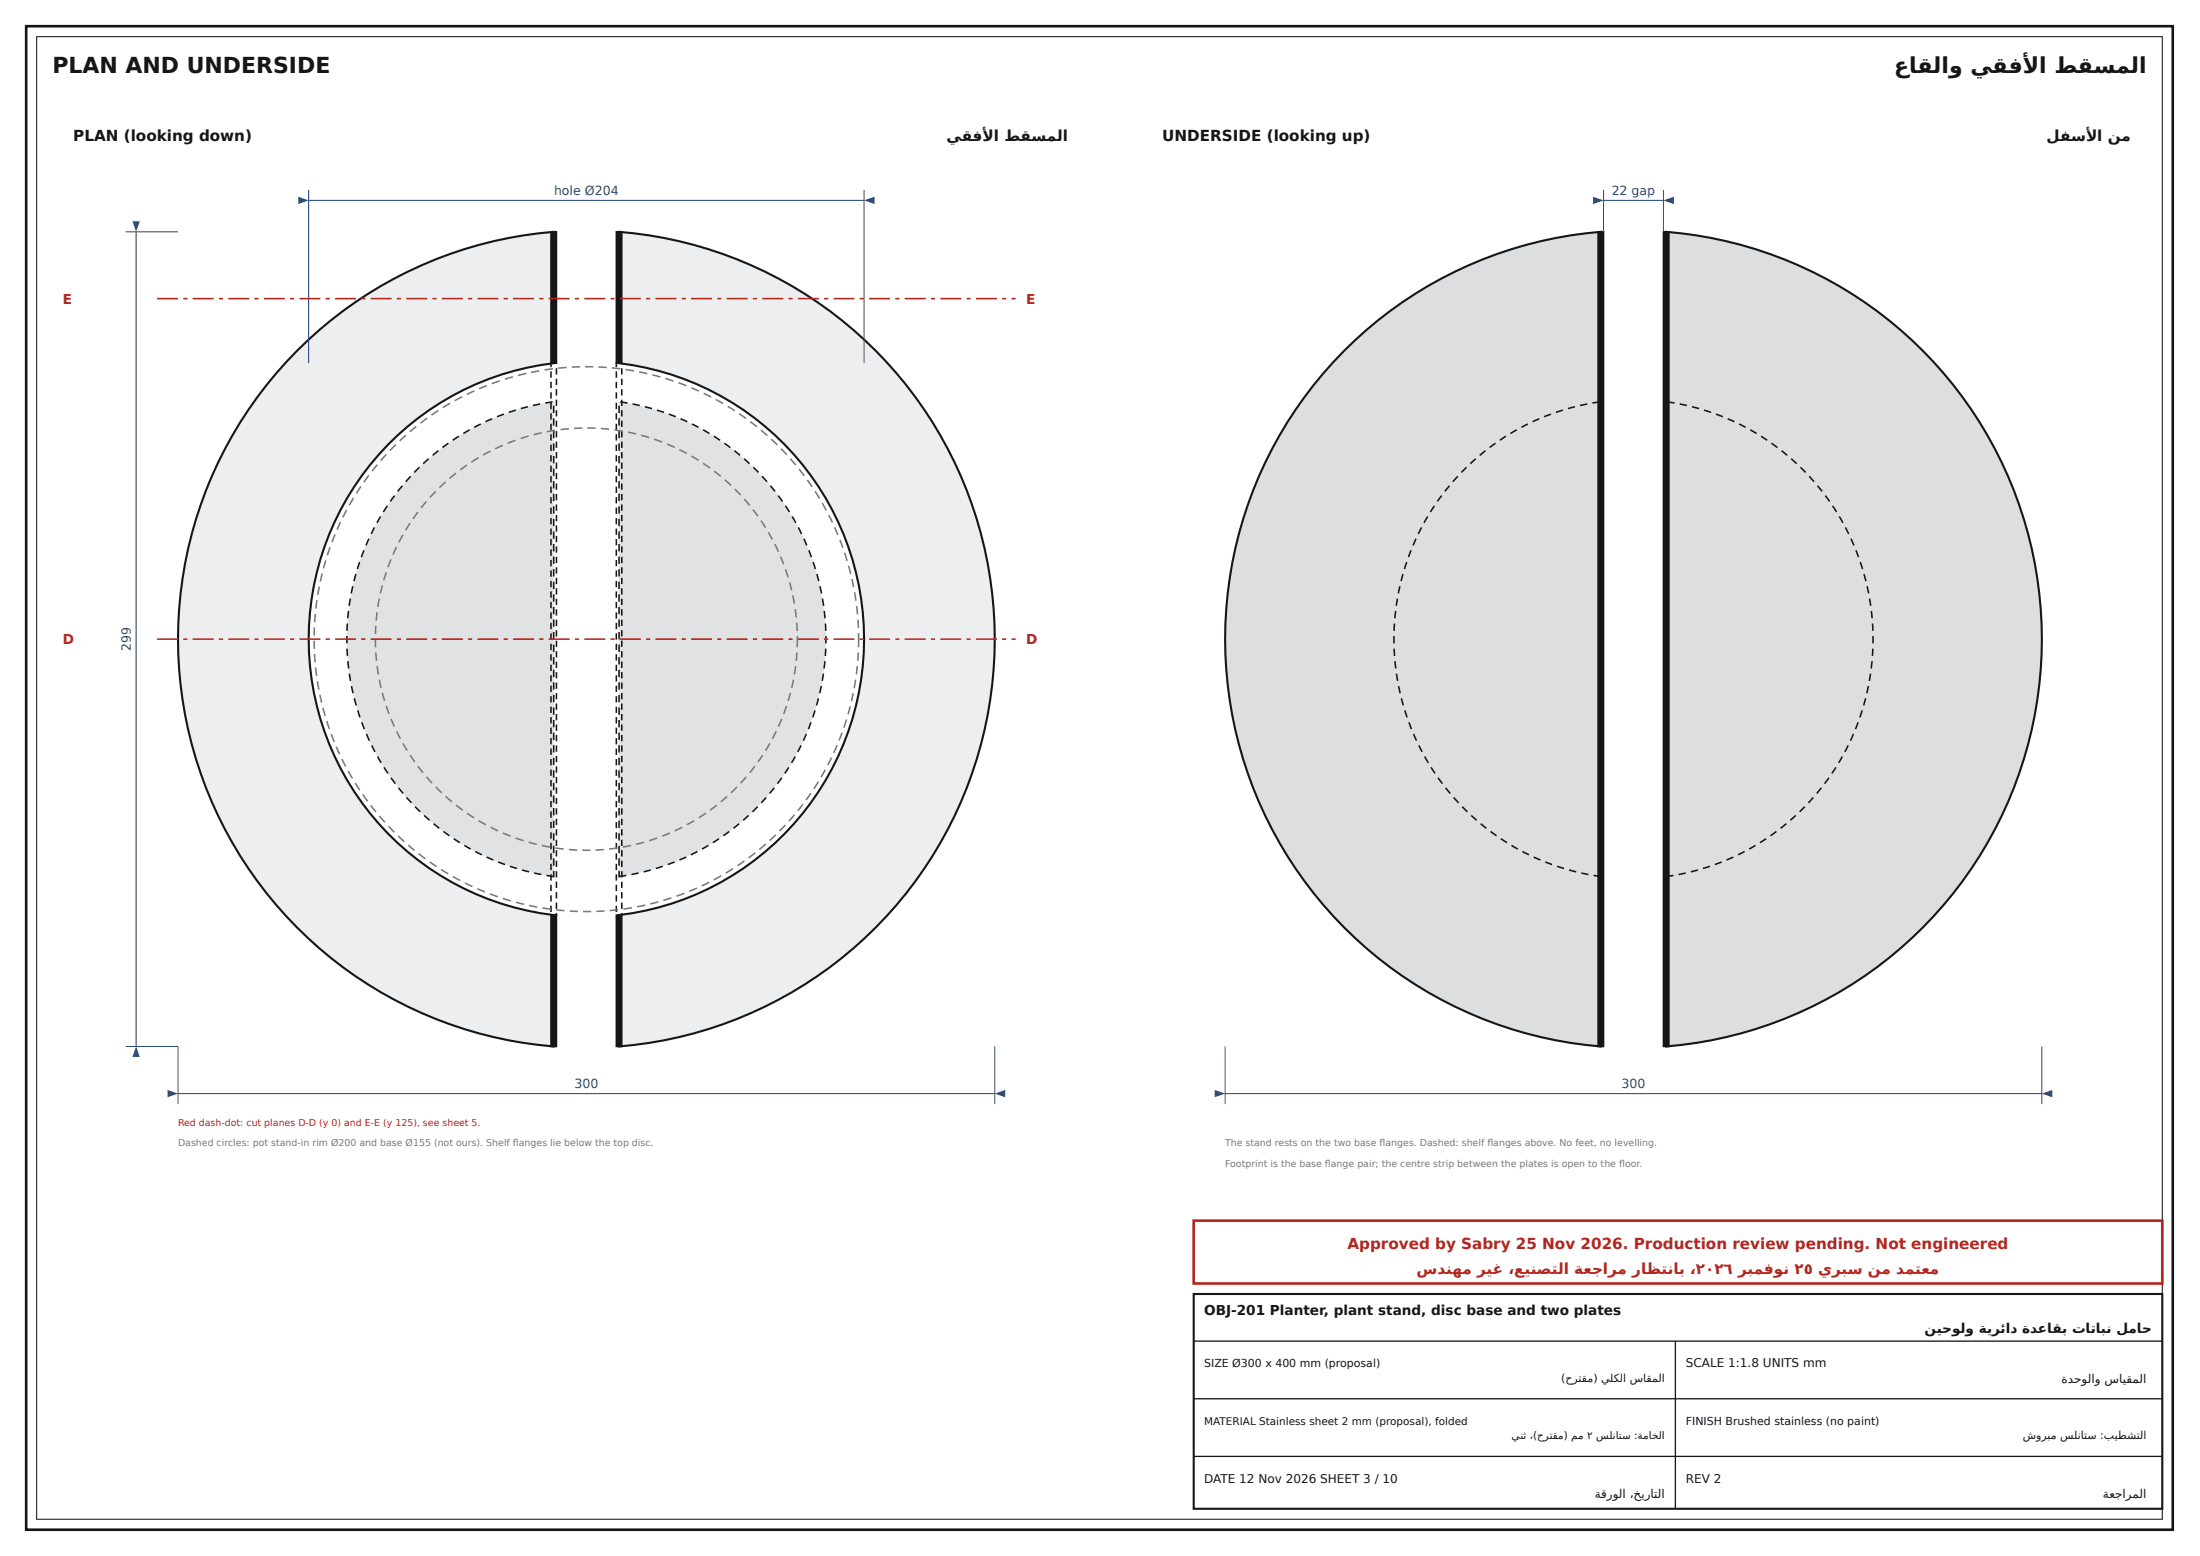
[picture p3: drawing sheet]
<svg xmlns="http://www.w3.org/2000/svg" width="420mm" height="297mm" viewBox="0 0 420 297" stroke-linecap="round" stroke-linejoin="round" font-family="sans-serif">
<path d="M5 5h410v287h-410z" fill="none" stroke="#161616" stroke-width=".5"/>
<path d="M7 7h406v283h-406z" fill="none" stroke="#161616" stroke-width=".2"/>
<path d="M228 247h185v41h-185z" fill="#fff"/>
<path d="M228 247h185v41h-185z" fill="none" stroke="#161616" stroke-width=".4"/>
<path d="M228 256h185M320 256v32M228 267h185M228 278h185" fill="none" stroke="#161616" stroke-width=".25"/>
<path d="M228 233h185v12h-185z" fill="#fff"/>
<path d="M228 233h185v12h-185z" fill="none" stroke="#b3261e" stroke-width=".5"/>
<path d="M56.7 67a78 78 0 0 1 49.1-22.7v25a53 53 0 0 0-46.8 52.7 53 53 0 0 0 46.8 52.7v25a78 78 0 0 1-67-50.7 78 78 0 0 1 17.9-82z" fill="#eceeef"/>
<path d="M56.7 67a78 78 0 0 1 49.1-22.7v25a53 53 0 0 0-46.8 52.7 53 53 0 0 0 46.8 52.7v25a78 78 0 0 1-67-50.7 78 78 0 0 1 17.9-82z" fill="none" stroke="#161616" stroke-width=".4"/>
<path d="M80.5 88.8a45.8 45.8 0 0 1 25.3-12.1v90.6a45.8 45.8 0 0 1-37.4-31.3 45.8 45.8 0 0 1 12.1-47.2z" fill="#e0e2e4"/>
<g fill="#161616">
<path d="M105.2 44.3h1.1v25h-1.1z"/>
<path d="M102.1 166.5l1.3 .3v.3l-1.4-.3zM99.7 165.9l1.4 .4-.1 .3-1.3-.4zM97.4 165.2l1.4 .4-.1 .3-1.3-.4zM95.2 164.4v.2l.1-.2 1.2 .5-.1 .3-1.3-.5zM93 163.5l.3 .1-.1 .1v-.1l1.1 .4-.1 .3-1.3-.6zM90.9 162.4l.4 .2-.1 .2 .1-.2 .8 .4-.1 .3-1.3-.6zM88.8 161.2l.6 .4-.1 .1 .1-.1 .6 .3-.2 .3-1.2-.7zM86.7 160l.8 .5-.1 .1 .1-.1 .4 .2-.1 .3-1.2-.8zM84.8 158.6l.9 .7-.1 .1 .1-.1 .2 .1-.2 .3-1.1-.9zM82.9 157.1l1 .9-.1 .1 .2-.1-.2 .2-1.1-.9zM81.1 155.5l1 1-.2 .2-1-.9zM79.2 154.1l.2-.2 1 1-.2 .2zM77.5 152.3l.3-.2 .9 1.1-.2 .2zM76 150.5l.2-.2-.1 .1 .1-.1 .9 1.1-.2 .2zM74.5 148.5l.3-.1 .1 .2h-.1l.1-.1 .7 1-.2 .2zM73.2 146.5l.3-.1 .2 .4h-.1l.1-.1 .5 .8-.2 .2zM72 144.5l.2-.2 .4 .6-.2 .1 .1-.1 .4 .6-.2 .2zM70.9 142.3l.2-.1 .4 .8h-.1h.1l.3 .5-.3 .1zM69.9 140.2l.2-.2 .4 1-.1 .1 .1-.1 .2 .3-.3 .1zM69 137.9l.2-.1 .5 1.2-.2 .1h.2l-.2 .1zM68.2 135.6h.3l.4 1.3-.3 .1zM67.5 133.3h.3l.4 1.3-.3 .1zM67 131l.3-.1 .3 1.4-.3 .1zM66.6 128.6h.3l.2 1.3-.3 .1zM66.3 126.2h.3v.2h-.2h.2l.1 1.2h-.3zM66.1 123.8h.3v.4h-.1h.1l.1 1h-.3zM66.1 121.4h.3v.6h-.2h.2v.8h-.3zM66.2 119h.3l-.1 .8h-.1h.1v.6h-.3zM66.4 116.6h.3l-.1 1h-.2h.2v.4h-.3zM66.8 114.2l.3 .1-.2 1.2h-.2h.2l-.1 .2-.3-.1zM67.2 111.9h.3l-.3 1.4-.3-.1zM67.8 109.5l.3 .1-.3 1.4-.3-.1zM68.5 107.2l.3 .1-.4 1.4-.3-.1zM69.4 105l.2 .1-.4 1.3-.3-.1zM70.3 102.8l.3 .1h-.2l.1 .1-.5 1.2-.2-.2zM71.4 100.6l.3 .1-.2 .3-.1-.1 .1 .1-.5 1-.2-.1zM72.6 98.5l.2 .2-.3 .4-.1-.1 .2 .1-.5 .8-.2-.2zM73.9 96.5l.2 .1-.4 .7-.1-.1h.1l-.4 .6-.2-.1zM75.2 94.5l.3 .2-.6 .8-.1-.1h.1l-.2 .4-.3-.2zM76.7 92.6l.3 .2-.8 .9-.1-.1 .1 .1-.1 .2-.3-.2zM78.3 90.8l.2 .2-.9 1-.1-.1 .1 .1-.2-.1zM80 89.1l.2 .2-1 1-.2-.2zM80.7 88.4l1.1-.9 .2 .2-1.1 .9zM82.5 86.8l1.1-.9 .2 .2-1.1 .9zM84.4 85.3l1.2-.8 .1 .2-.1-.1 .1 .1-1.1 .8zM86.4 83.9l1.2-.8 .1 .3-.2 .1-.1-.1 .1 .1-.9 .7zM88.4 82.6l1.2-.7 .2 .3-.4 .2-.1-.1 .1 .1-.8 .5zM90.5 81.4l1.3-.6 .1 .3-.6 .3-.1-.2 .1 .2-.6 .3zM92.7 80.4l1.3-.6 .1 .3-.9 .3v-.1l.1 .1-.5 .2zM94.9 79.4l1.3-.5 .1 .3-1 .4-.1-.2 .1 .2-.3 .1zM97.1 78.6l1.4-.5 .1 .3-1.3 .4v-.1l-.1 .1zM99.4 77.8l1.4-.3 .1 .3-1.4 .3zM101.8 77.3l1.3-.3 .1 .3-1.4 .2zM104.1 76.8l1.4-.2 .1 .3-1.4 .2zM105.6 77.4h.3v1.4h-.3zM105.6 79.8h.3v1.4h-.3zM105.6 82.2h.3v1.4h-.3zM105.6 84.6h.3v1.4h-.3zM105.6 87h.3v1.4h-.3zM105.6 89.4h.3v1.4h-.3zM105.6 91.8h.3v1.4h-.3zM105.6 94.2h.3v1.4h-.3zM105.6 96.6h.3v1.4h-.3zM105.6 99h.3v1.4h-.3zM105.6 101.4h.3v1.4h-.3zM105.6 103.8h.3v1.4h-.3zM105.6 106.2h.3v1.4h-.3zM105.6 108.6h.3v1.4h-.3zM105.6 111h.3v1.4h-.3zM105.6 113.4h.3v1.4h-.3zM105.6 115.8h.3v1.4h-.3zM105.6 118.2h.3v1.4h-.3zM105.6 120.6h.3v1.4h-.3zM105.6 123h.3v1.4h-.3zM105.6 125.4h.3v1.4h-.3zM105.6 127.8h.3v1.4h-.3zM105.6 130.2h.3v1.4h-.3zM105.6 132.6h.3v1.4h-.3zM105.6 135h.3v1.4h-.3zM105.6 137.4h.3v1.4h-.3zM105.6 139.8h.3v1.4h-.3zM105.6 142.2h.3v1.4h-.3zM105.6 144.6h.3v1.4h-.3zM105.6 147h.3v1.4h-.3zM105.6 149.4h.3v1.4h-.3zM105.6 151.8h.3v1.4h-.3zM105.6 154.2h.3v1.4h-.3zM105.6 156.6h.3v1.4h-.3zM105.6 159h.3v1.4h-.3zM105.6 161.4h.3v1.4h-.3zM105.6 163.8h.3v1.4h-.3zM104.4 167l1.4 .2v.1h-.2v-1.1h.3v1.3l-1.5-.2z"/>
</g>
<path d="M105.2 44.3h1.1v25h-1.1z" fill="none" stroke="#161616" stroke-width=".3"/>
<path d="M105.2 174.7h1.1v25h-1.1z" fill="#161616"/>
<path d="M105.2 174.7h1.1v25h-1.1z" fill="none" stroke="#161616" stroke-width=".3"/>
<path d="M106.1 70.3h.3v1.2h-.3zM106.1 72.3h.3v1.2h-.3zM106.1 74.3h.3v1.2h-.3zM106.1 76.3h.3v1.2h-.3zM106.1 78.3h.3v1.2h-.3zM106.1 80.3h.3v1.2h-.3zM106.1 82.3h.3v1.2h-.3zM106.1 84.3h.3v1.2h-.3zM106.1 86.3h.3v1.2h-.3zM106.1 88.3h.3v1.2h-.3zM106.1 90.3h.3v1.2h-.3zM106.1 92.3h.3v1.2h-.3zM106.1 94.3h.3v1.2h-.3zM106.1 96.3h.3v1.2h-.3zM106.1 98.3h.3v1.2h-.3zM106.1 100.3h.3v1.2h-.3zM106.1 102.3h.3v1.2h-.3zM106.1 104.3h.3v1.2h-.3zM106.1 106.3h.3v1.2h-.3zM106.1 108.3h.3v1.2h-.3zM106.1 110.3h.3v1.2h-.3zM106.1 112.3h.3v1.2h-.3zM106.1 114.3h.3v1.2h-.3zM106.1 116.3h.3v1.2h-.3zM106.1 118.3h.3v1.2h-.3zM106.1 120.3h.3v1.2h-.3zM106.1 122.3h.3v1.2h-.3zM106.1 124.3h.3v1.2h-.3zM106.1 126.3h.3v1.2h-.3zM106.1 128.3h.3v1.2h-.3zM106.1 130.3h.3v1.2h-.3zM106.1 132.3h.3v1.2h-.3zM106.1 134.3h.3v1.2h-.3zM106.1 136.3h.3v1.2h-.3zM106.1 138.3h.3v1.2h-.3zM106.1 140.3h.3v1.2h-.3zM106.1 142.3h.3v1.2h-.3zM106.1 144.3h.3v1.2h-.3zM106.1 146.3h.3v1.2h-.3zM106.1 148.3h.3v1.2h-.3zM106.1 150.3h.3v1.2h-.3zM106.1 152.3h.3v1.2h-.3zM106.1 154.3h.3v1.2h-.3zM106.1 156.3h.3v1.2h-.3zM106.1 158.3h.3v1.2h-.3zM106.1 160.3h.3v1.2h-.3zM106.1 162.3h.3v1.2h-.3zM106.1 164.3h.3v1.2h-.3zM106.1 166.3h.3v1.2h-.3zM106.1 168.3h.3v1.2h-.3zM106.1 170.3h.3v1.2h-.3zM106.1 172.3h.3v1.2h-.3zM105.5 174.5h.8v.2h-.2v-.4h.3v.5h-.9zM105.1 172.9h.3v1.2h-.3zM105.1 170.9h.3v1.2h-.3zM105.1 168.9h.3v1.2h-.3zM105.1 166.9h.3v1.2h-.3zM105.1 164.9h.3v1.2h-.3zM105.1 162.9h.3v1.2h-.3zM105.1 160.9h.3v1.2h-.3zM105.1 158.9h.3v1.2h-.3zM105.1 156.9h.3v1.2h-.3zM105.1 154.9h.3v1.2h-.3zM105.1 152.9h.3v1.2h-.3zM105.1 150.9h.3v1.2h-.3zM105.1 148.9h.3v1.2h-.3zM105.1 146.9h.3v1.2h-.3zM105.1 144.9h.3v1.2h-.3zM105.1 142.9h.3v1.2h-.3zM105.1 140.9h.3v1.2h-.3zM105.1 138.9h.3v1.2h-.3zM105.1 136.9h.3v1.2h-.3zM105.1 134.9h.3v1.2h-.3zM105.1 132.9h.3v1.2h-.3zM105.1 130.9h.3v1.2h-.3zM105.1 128.9h.3v1.2h-.3zM105.1 126.9h.3v1.2h-.3zM105.1 124.9h.3v1.2h-.3zM105.1 122.9h.3v1.2h-.3zM105.1 120.9h.3v1.2h-.3zM105.1 118.9h.3v1.2h-.3zM105.1 116.9h.3v1.2h-.3zM105.1 114.9h.3v1.2h-.3zM105.1 112.9h.3v1.2h-.3zM105.1 110.9h.3v1.2h-.3zM105.1 108.9h.3v1.2h-.3zM105.1 106.9h.3v1.2h-.3zM105.1 104.9h.3v1.2h-.3zM105.1 102.9h.3v1.2h-.3zM105.1 100.9h.3v1.2h-.3zM105.1 98.9h.3v1.2h-.3zM105.1 96.9h.3v1.2h-.3zM105.1 94.9h.3v1.2h-.3zM105.1 92.9h.3v1.2h-.3zM105.1 90.9h.3v1.2h-.3zM105.1 88.9h.3v1.2h-.3zM105.1 86.9h.3v1.2h-.3zM105.1 84.9h.3v1.2h-.3zM105.1 82.9h.3v1.2h-.3zM105.1 80.9h.3v1.2h-.3zM105.1 78.9h.3v1.2h-.3zM105.1 76.9h.3v1.2h-.3zM105.1 74.9h.3v1.2h-.3zM105.1 72.9h.3v1.2h-.3zM105.1 70.9h.3v1.2h-.3zM105.1 69.2h1.3v.3h-.3v-.2h.2v.2h-1.1v-.2h.2v.8h-.3z" fill="#161616"/>
<path d="M118.2 44.3a78 78 0 0 1 71.8 77.7 78 78 0 0 1-71.8 77.7v-25a53 53 0 0 0 46.8-52.7 53 53 0 0 0-46.8-52.7z" fill="#eceeef"/>
<path d="M118.2 44.3a78 78 0 0 1 71.8 77.7 78 78 0 0 1-71.8 77.7v-25a53 53 0 0 0 46.8-52.7 53 53 0 0 0-46.8-52.7z" fill="none" stroke="#161616" stroke-width=".4"/>
<path d="M118.2 76.7a45.8 45.8 0 0 1 39.6 45.3 45.8 45.8 0 0 1-39.6 45.3z" fill="#e0e2e4"/>
<g fill="#161616">
<path d="M117.7 44.3h1.1v25h-1.1z"/>
<path d="M120.6 166.8l1.3-.3 .1 .3-1.4 .3zM122.9 166.3l1.4-.4v.3l-1.3 .4zM125.2 165.6l1.4-.4v.3l-1.3 .4zM127.5 164.9l1.2-.5 .1 .2v-.2l.1 .3-1.3 .5zM129.7 164l1.1-.4v.1l-.1-.1 .3-.1 .1 .2-1.3 .6zM131.9 163l.8-.4 .1 .2-.1-.2 .4-.2 .2 .3-1.3 .6zM134 161.9l.6-.3 .1 .1-.1-.1 .6-.4 .2 .3-1.2 .7zM136.1 160.7l.4-.2 .1 .1-.1-.1 .8-.5 .1 .2-1.2 .8zM138.1 159.4l.2-.1 .1 .1-.1-.1 .9-.7 .2 .2-1.2 .9zM140 158l.1 .1v-.1l1-.9 .2 .2-1.1 .9zM141.9 156.5l1-1 .2 .3-1 .9zM143.6 154.9l1-1 .2 .2-1 1zM146.2 152.1l.3 .2-1 1.1-.2-.2zM147.8 150.3l.2 .2-.9 1.1-.2-.2 .9-1.1 .1 .1zM149.2 148.4l.3 .1-.9 1.2-.2-.2 .7-1 .1 .1h-.1zM150.5 146.4l.3 .1-.8 1.2-.2-.2 .5-.8 .1 .1h-.1zM151.8 144.3l.2 .2-.7 1.2-.2-.2 .4-.6 .1 .1-.2-.1zM152.9 142.2l.2 .1-.6 1.3-.3-.1 .3-.5h.1h-.1zM153.9 140l.2 .2-.5 1.2-.3-.1 .2-.3 .1 .1-.1-.1zM154.8 137.8l.2 .1-.5 1.3-.2-.1h.1l-.1-.1zM155.5 135.6h.3l-.4 1.4-.3-.1zM156.2 133.3h.3l-.4 1.4-.3-.1zM156.7 130.9l.3 .1-.3 1.4-.3-.1zM157.1 128.6h.3l-.2 1.4-.3-.1zM157.4 126.2h.3l-.1 1.4h-.3l.1-1.2h.1h-.1zM157.6 123.8h.3l-.1 1.4h-.3l.1-1h.1h-.1zM157.6 121.4h.3v1.4h-.3v-.8h.2h-.2zM157.5 119h.3l.1 1.4h-.3v-.6h.1h-.1zM157.3 116.6h.3l.1 1.4h-.3v-.4h.1h-.1zM156.9 114.3l.3-.1 .3 1.4-.3 .1-.1-.2h.2h-.2zM156.5 111.9h.3l.3 1.3-.3 .1zM155.9 109.6l.3-.1 .3 1.4-.3 .1zM155.2 107.3l.3-.1 .4 1.4-.3 .1zM154.3 105.1l.3-.1 .5 1.3-.3 .1zM153.4 102.9l.3-.1 .5 1.2-.2 .2-.5-1.2 .1-.1zM152.3 100.7l.3-.1 .6 1.3-.2 .1-.5-1 .1-.1-.1 .1zM151.2 98.7l.2-.2 .7 1.2-.2 .2-.5-.8 .2-.1-.1 .1zM149.9 96.6l.2-.1 .8 1.2-.2 .1-.4-.6h.1l-.1 .1zM148.5 94.7l.3-.2 .8 1.1-.3 .2-.2-.4h.1l-.1 .1zM147 92.8l.3-.2 .9 1.1-.3 .2-.1-.2 .1-.1-.1 .1zM145.4 91l.3-.2 .9 1.1-.2 .1 .1-.1-.1 .1zM144 89.1l1 1-.2 .2-1-1zM142.2 87.5l1.1 .9-.2 .2-1.1-.9zM140.4 85.9l1.1 .9-.2 .2-1.1-.9zM138.4 84.5l1.2 .8-.2 .2-1.1-.8 .1-.1-.1 .1zM136.4 83.1l1.2 .8-.2 .3-.9-.7 .1-.1-.1 .1-.2-.1zM134.4 81.9l1.2 .7-.2 .3-.8-.5 .1-.1-.1 .1-.4-.2zM132.2 80.8l1.3 .6-.2 .3-.6-.3 .1-.2-.1 .2-.6-.3zM130 79.8l1.3 .6-.1 .2-.5-.2 .1-.1v.1l-.9-.3zM127.8 78.9l1.3 .5-.1 .3-.3-.1 .1-.2-.1 .2-1-.4zM125.5 78.1l1.4 .5-.1 .2-.1-.1v.1l-1.3-.4zM123.2 77.5l1.4 .3-.1 .3-1.4-.3zM120.9 77l1.3 .3v.2l-1.4-.2zM118.5 76.6l1.4 .2-.1 .3-1.4-.2zM118.1 77.4h.3v1.4h-.3zM118.1 79.8h.3v1.4h-.3zM118.1 82.2h.3v1.4h-.3zM118.1 84.6h.3v1.4h-.3zM118.1 87h.3v1.4h-.3zM118.1 89.4h.3v1.4h-.3zM118.1 91.8h.3v1.4h-.3zM118.1 94.2h.3v1.4h-.3zM118.1 96.6h.3v1.4h-.3zM118.1 99h.3v1.4h-.3zM118.1 101.4h.3v1.4h-.3zM118.1 103.8h.3v1.4h-.3zM118.1 106.2h.3v1.4h-.3zM118.1 108.6h.3v1.4h-.3zM118.1 111h.3v1.4h-.3zM118.1 113.4h.3v1.4h-.3zM118.1 115.8h.3v1.4h-.3zM118.1 118.2h.3v1.4h-.3zM118.1 120.6h.3v1.4h-.3zM118.1 123h.3v1.4h-.3zM118.1 125.4h.3v1.4h-.3zM118.1 127.8h.3v1.4h-.3zM118.1 130.2h.3v1.4h-.3zM118.1 132.6h.3v1.4h-.3zM118.1 135h.3v1.4h-.3zM118.1 137.4h.3v1.4h-.3zM118.1 139.8h.3v1.4h-.3zM118.1 142.2h.3v1.4h-.3zM118.1 144.6h.3v1.4h-.3zM118.1 147h.3v1.4h-.3zM118.1 149.4h.3v1.4h-.3zM118.1 151.8h.3v1.4h-.3zM118.1 154.2h.3v1.4h-.3zM118.1 156.6h.3v1.4h-.3zM118.1 159h.3v1.4h-.3zM118.1 161.4h.3v1.4h-.3zM118.1 163.8h.3v1.4h-.3zM118.1 166.2h.3v1.1h-.2v-.1l1.4-.2v.3l-1.5 .2z"/>
</g>
<path d="M117.7 44.3h1.1v25h-1.1z" fill="none" stroke="#161616" stroke-width=".3"/>
<path d="M117.7 174.7h1.1v25h-1.1z" fill="#161616"/>
<path d="M117.7 174.7h1.1v25h-1.1z" fill="none" stroke="#161616" stroke-width=".3"/>
<path d="M118.6 70.3h.3v1.2h-.3zM118.6 72.3h.3v1.2h-.3zM118.6 74.3h.3v1.2h-.3zM118.6 76.3h.3v1.2h-.3zM118.6 78.3h.3v1.2h-.3zM118.6 80.3h.3v1.2h-.3zM118.6 82.3h.3v1.2h-.3zM118.6 84.3h.3v1.2h-.3zM118.6 86.3h.3v1.2h-.3zM118.6 88.3h.3v1.2h-.3zM118.6 90.3h.3v1.2h-.3zM118.6 92.3h.3v1.2h-.3zM118.6 94.3h.3v1.2h-.3zM118.6 96.3h.3v1.2h-.3zM118.6 98.3h.3v1.2h-.3zM118.6 100.3h.3v1.2h-.3zM118.6 102.3h.3v1.2h-.3zM118.6 104.3h.3v1.2h-.3zM118.6 106.3h.3v1.2h-.3zM118.6 108.3h.3v1.2h-.3zM118.6 110.3h.3v1.2h-.3zM118.6 112.3h.3v1.2h-.3zM118.6 114.3h.3v1.2h-.3zM118.6 116.3h.3v1.2h-.3zM118.6 118.3h.3v1.2h-.3zM118.6 120.3h.3v1.2h-.3zM118.6 122.3h.3v1.2h-.3zM118.6 124.3h.3v1.2h-.3zM118.6 126.3h.3v1.2h-.3zM118.6 128.3h.3v1.2h-.3zM118.6 130.3h.3v1.2h-.3zM118.6 132.3h.3v1.2h-.3zM118.6 134.3h.3v1.2h-.3zM118.6 136.3h.3v1.2h-.3zM118.6 138.3h.3v1.2h-.3zM118.6 140.3h.3v1.2h-.3zM118.6 142.3h.3v1.2h-.3zM118.6 144.3h.3v1.2h-.3zM118.6 146.3h.3v1.2h-.3zM118.6 148.3h.3v1.2h-.3zM118.6 150.3h.3v1.2h-.3zM118.6 152.3h.3v1.2h-.3zM118.6 154.3h.3v1.2h-.3zM118.6 156.3h.3v1.2h-.3zM118.6 158.3h.3v1.2h-.3zM118.6 160.3h.3v1.2h-.3zM118.6 162.3h.3v1.2h-.3zM118.6 164.3h.3v1.2h-.3zM118.6 166.3h.3v1.2h-.3zM118.6 168.3h.3v1.2h-.3zM118.6 170.3h.3v1.2h-.3zM118.6 172.3h.3v1.2h-.3zM117.9 174.5h.9v.2h-.2v-.4h.3v.5h-1zM117.6 172.9h.3v1.2h-.3zM117.6 170.9h.3v1.2h-.3zM117.6 168.9h.3v1.2h-.3zM117.6 166.9h.3v1.2h-.3zM117.6 164.9h.3v1.2h-.3zM117.6 162.9h.3v1.2h-.3zM117.6 160.9h.3v1.2h-.3zM117.6 158.9h.3v1.2h-.3zM117.6 156.9h.3v1.2h-.3zM117.6 154.9h.3v1.2h-.3zM117.6 152.9h.3v1.2h-.3zM117.6 150.9h.3v1.2h-.3zM117.6 148.9h.3v1.2h-.3zM117.6 146.9h.3v1.2h-.3zM117.6 144.9h.3v1.2h-.3zM117.6 142.9h.3v1.2h-.3zM117.6 140.9h.3v1.2h-.3zM117.6 138.9h.3v1.2h-.3zM117.6 136.9h.3v1.2h-.3zM117.6 134.9h.3v1.2h-.3zM117.6 132.9h.3v1.2h-.3zM117.6 130.9h.3v1.2h-.3zM117.6 128.9h.3v1.2h-.3zM117.6 126.9h.3v1.2h-.3zM117.6 124.9h.3v1.2h-.3zM117.6 122.9h.3v1.2h-.3zM117.6 120.9h.3v1.2h-.3zM117.6 118.9h.3v1.2h-.3zM117.6 116.9h.3v1.2h-.3zM117.6 114.9h.3v1.2h-.3zM117.6 112.9h.3v1.2h-.3zM117.6 110.9h.3v1.2h-.3zM117.6 108.9h.3v1.2h-.3zM117.6 106.9h.3v1.2h-.3zM117.6 104.9h.3v1.2h-.3zM117.6 102.9h.3v1.2h-.3zM117.6 100.9h.3v1.2h-.3zM117.6 98.9h.3v1.2h-.3zM117.6 96.9h.3v1.2h-.3zM117.6 94.9h.3v1.2h-.3zM117.6 92.9h.3v1.2h-.3zM117.6 90.9h.3v1.2h-.3zM117.6 88.9h.3v1.2h-.3zM117.6 86.9h.3v1.2h-.3zM117.6 84.9h.3v1.2h-.3zM117.6 82.9h.3v1.2h-.3zM117.6 80.9h.3v1.2h-.3zM117.6 78.9h.3v1.2h-.3zM117.6 76.9h.3v1.2h-.3zM117.6 74.9h.3v1.2h-.3zM117.6 72.9h.3v1.2h-.3zM117.6 70.9h.3v1.2h-.3zM117.6 69.2h1.3v.3h-.3v-.2h.2v.2h-1.1v-.2h.2v.8h-.3z" fill="#161616"/>
<g fill="#7a7a7a">
<path d="M163.8 124.5h.3l-.1 1.6h-.3zM163.6 127.1h.3l-.2 1.6h-.3zM163.3 129.7l.3 .1-.3 1.6-.3-.1zM162.8 132.3l.3 .1-.3 1.5-.3-.1zM162.2 134.8l.3 .1-.4 1.5-.3-.1zM161.5 137.3l.3 .1-.5 1.5-.3-.1zM160.7 139.8l.3 .1-.6 1.5-.3-.1zM159.8 142.2l.2 .1-.6 1.5-.3-.1zM158.7 144.5l.3 .2-.8 1.4-.2-.1zM157.5 146.9l.3 .1-.8 1.4-.3-.1zM156.2 149.1l.2 .2-.8 1.4-.3-.2zM154.8 151.3l.2 .2-.9 1.3-.3-.2zM153.3 153.4l.2 .2-1 1.3-.2-.2zM151.6 155.4l.3 .2-1.1 1.2-.2-.2zM149.9 157.4l.2 .2-1.1 1.2-.2-.3zM146.9 160.3l1.2-1.1 .2 .3-1.2 1.1zM144.9 162l1.3-1 .2 .2-1.3 1.1zM142.9 163.6l1.3-.9 .1 .2-1.2 1zM140.8 165.1l1.3-.9 .2 .3-1.4 .9zM138.6 166.5l1.3-.8 .2 .2-1.4 .9zM136.3 167.8l1.4-.8 .1 .3-1.4 .8zM134 169l1.4-.7 .1 .2-1.4 .7zM131.6 170l1.5-.6 .1 .3-1.5 .6zM129.2 170.9l1.5-.5 .1 .2-1.5 .6zM126.7 171.7l1.5-.4 .1 .2-1.6 .5zM124.2 172.4l1.5-.4 .1 .3-1.6 .4zM121.7 172.9l1.5-.3 .1 .3-1.6 .3zM119.1 173.4l1.6-.3v.3l-1.6 .3zM116.5 173.7l1.6-.2v.3l-1.6 .2zM113.9 173.8l1.6-.1v.3l-1.6 .1zM111.4 173.8h1.5v.3h-1.5zM108.8 173.8h1.6v.3h-1.6zM106.2 173.5l1.6 .2v.3l-1.6-.2zM103.6 173.2l1.6 .2v.3l-1.6-.2zM101.1 172.7l1.5 .3v.3l-1.6-.3zM98.6 172.1l1.5 .4v.3l-1.6-.4zM96.1 171.3l1.5 .5-.1 .3-1.5-.5zM93.6 170.5l1.5 .5-.1 .3-1.5-.5zM91.2 169.5l1.5 .6-.2 .3-1.4-.6zM88.9 168.4l1.4 .7-.1 .3-1.5-.7zM86.6 167.2l1.4 .7-.2 .3-1.4-.8zM84.3 165.8l1.4 .9-.2 .2-1.3-.8zM82.2 164.4l1.3 .9-.2 .2-1.3-.9zM80.1 162.9l1.2 .9-.1 .3-1.3-1zM78.1 161.2l1.2 1-.2 .3-1.2-1.1zM76.1 159.5l1.2 1-.2 .3-1.2-1.1zM74.1 157.8l.2-.2 1.1 1.2-.2 .2zM72.3 155.9l.3-.2 1 1.2-.2 .2zM70.7 153.8l.2-.2 1 1.3-.2 .2zM69.2 151.7l.2-.1 .9 1.3-.2 .1zM67.7 149.5l.3-.1 .8 1.3-.2 .2zM66.4 147.3l.2-.2 .8 1.4-.2 .2zM65.2 144.9l.2-.1 .8 1.4-.3 .2zM64.1 142.6l.3-.1 .6 1.4-.3 .1zM63.1 140.2l.3-.1 .6 1.5-.3 .1zM62.3 137.7l.2-.1 .6 1.5-.3 .1zM61.5 135.2l.3-.1 .5 1.5-.3 .1zM60.9 132.6h.3l.4 1.5-.3 .1zM60.5 130.1l.3-.1 .3 1.6-.3 .1zM60.1 127.4h.3l.2 1.6h-.3zM59.9 124.8h.3l.1 1.6h-.3zM59.9 122.3h.3v1.5l-.3 .1zM59.9 119.7l.3 .1v1.5h-.3zM60.1 117.2h.3l-.2 1.6h-.2zM60.4 114.5l.3 .1-.2 1.6h-.3zM60.8 111.9l.3 .1-.3 1.6-.3-.1zM61.4 109.4l.3 .1-.4 1.5h-.3zM62.1 106.9l.3 .1-.5 1.5h-.3zM62.9 104.4l.3 .1-.5 1.5-.3-.1zM63.9 102l.2 .1-.6 1.5-.2-.2zM64.9 99.6l.3 .1-.7 1.5-.3-.2zM66.1 97.3l.3 .1-.8 1.4-.3-.1zM67.4 95l.3 .1-.9 1.4-.2-.1zM68.8 92.8l.3 .1-.9 1.4-.3-.2zM70.3 90.6l.3 .2-1 1.3-.2-.2zM71.9 88.6l.3 .2-1 1.2-.3-.1zM73.7 86.6l.2 .2-1.1 1.2-.2-.2zM75.2 85l.3-.2 .2 .2-1.1 1.1-.2-.2zM76.2 84.1l1.2-1.1 .2 .2-1.2 1.1zM78.2 82.3l1.2-1 .2 .2-1.2 1zM80.2 80.7l1.3-1 .2 .2-1.3 1zM82.3 79.1l1.3-.9 .2 .3-1.3 .9zM84.5 77.7l1.4-.8 .1 .2-1.3 .8zM86.8 76.4l1.4-.8 .1 .3-1.4 .7zM89.1 75.1l1.4-.6 .2 .2-1.5 .7zM91.5 74.1l1.4-.6 .1 .2-1.4 .6zM93.9 73.1l1.5-.5 .1 .2-1.5 .6zM96.4 72.2l1.5-.4 .1 .3-1.5 .4zM98.9 71.5l1.5-.4 .1 .3-1.5 .4zM101.4 70.9l1.6-.3v.3l-1.5 .3zM104 70.5l1.6-.3v.3l-1.6 .3zM106.6 70.1l1.6-.1v.3l-1.6 .1zM109.2 69.9h1.6v.3h-1.6zM111.8 69.9h1.5v.3h-1.5zM114.3 69.9l1.6 .1v.3l-1.6-.1zM116.9 70.1l1.6 .2v.3l-1.6-.2zM119.5 70.4l1.6 .3v.3l-1.6-.3zM122.1 70.8l1.6 .4-.1 .3-1.5-.4zM124.6 71.4l1.6 .4-.1 .3-1.5-.4zM127.1 72.1l1.6 .5-.1 .3-1.6-.5zM129.6 72.9l1.6 .6-.1 .3-1.6-.6zM132.1 73.9l1.5 .6-.2 .3-1.4-.6zM134.5 74.9l1.4 .7-.1 .3-1.5-.7zM136.8 76.1l1.4 .8-.2 .3-1.4-.8zM139.1 77.4l1.3 .9-.1 .2-1.4-.8zM141.3 78.8l1.3 1-.2 .2-1.3-.9zM143.4 80.4l1.3 .9-.2 .3-1.3-1zM145.4 82l1.3 1-.2 .3-1.3-1.1zM147.4 83.7l1.2 1.1-.2 .2-1.2-1.1zM149.1 85.7l.2-.2 1.1 1.2-.2 .2zM150.8 87.7l.3-.2 1 1.2-.2 .2zM152.5 89.6l.3-.1 .9 1.2-.2 .2zM154.1 91.7l.2-.2 .9 1.4-.2 .1zM155.5 93.9l.3-.2 .9 1.4-.3 .1zM156.9 96.1l.3-.2 .8 1.5-.3 .1zM158.2 98.4l.2-.2 .7 1.5-.2 .1zM159.3 100.7l.3-.1 .6 1.4-.3 .2zM160.3 103.1l.3-.1 .5 1.5-.3 .1zM161.2 105.6l.3-.1 .4 1.5-.2 .1zM161.9 108.1l.3-.1 .4 1.5-.3 .1zM162.6 110.6l.3-.1 .3 1.5-.3 .1zM163.1 113.1l.3-.1 .2 1.6-.3 .1zM163.5 115.7h.3l.1 1.6h-.3zM163.7 118.3h.3l.1 1.6h-.3zM163.8 120.8h.3v2.8h-.3z"/>
<path d="M152.1 124.5l.3 .1-.2 1.6-.3-.1zM151.8 127.1l.3 .1-.2 1.6-.3-.1zM151.4 129.7l.3 .1-.3 1.5h-.3zM150.8 132.2l.3 .1-.4 1.5h-.3zM150.1 134.7l.3 .1-.6 1.5-.3-.1zM149.2 137.2l.2 .1-.6 1.4-.3-.1zM148.1 139.5l.3 .1-.7 1.5-.3-.2zM146.9 141.8l.3 .2-.9 1.4-.2-.2zM145.5 144.1l.3 .1-.9 1.3-.2-.1zM144.1 146.2l.2 .1-1 1.3-.2-.2zM142.4 148.2l.3 .2-1.1 1.2-.2-.2zM139.5 151.2l1.2-1.1 .2 .2-1.2 1.1zM137.6 152.9l1.2-1 .2 .2-1.2 1.1zM135.5 154.5l1.3-.9 .2 .2-1.3 1zM133.4 156l1.3-.9 .2 .3-1.4 .8zM131.1 157.3l1.4-.8 .2 .3-1.4 .8zM128.8 158.5l1.4-.7 .2 .2-1.5 .7zM126.4 159.5l1.5-.6 .1 .2-1.5 .6zM123.9 160.3l1.6-.5 .1 .3-1.6 .5zM121.4 161l1.6-.4 .1 .3-1.6 .4zM118.9 161.5l1.6-.3 .1 .3-1.6 .3zM116.3 161.9l1.6-.2 .1 .3-1.6 .2zM113.7 162.1l1.6-.1 .1 .3-1.6 .1zM111.2 162.1h1.6v.3h-1.6zM108.7 162l1.6 .1-.1 .3-1.6-.1zM106.1 161.7l1.6 .2-.1 .3-1.6-.2zM103.5 161.2l1.6 .3-.1 .3-1.6-.3zM101 160.6l1.6 .4-.1 .3-1.6-.4zM98.5 159.8l1.6 .5-.1 .3-1.6-.5zM96.1 158.9l1.5 .6-.1 .2-1.5-.6zM93.8 157.8l1.4 .7-.1 .2-1.5-.7zM91.5 156.5l1.4 .8-.2 .3-1.4-.8zM89.3 155.1l1.3 .9-.1 .2-1.4-.8zM87.2 153.6l1.3 .9-.2 .3-1.3-1zM85.2 151.9l1.2 1-.2 .3-1.2-1.1zM83.1 150.3l.2-.2 1.2 1.1-.2 .2zM81.3 148.4l.3-.2 1 1.2-.2 .2zM79.7 146.3l.2-.1 1 1.2-.2 .2zM78.2 144.2l.3-.1 .8 1.3-.2 .1zM76.8 142l.3-.2 .8 1.4-.2 .2zM75.6 139.7l.3-.2 .7 1.4-.3 .2zM74.5 137.3l.3-.1 .7 1.4-.3 .1zM73.6 134.8l.3-.1 .6 1.5-.3 .1zM72.9 132.3l.3-.1 .4 1.6h-.3zM72.3 129.8l.3-.1 .3 1.6h-.3zM71.9 127.2l.3-.1 .2 1.6-.3 .1zM71.6 124.6l.3-.1 .2 1.6-.3 .1zM71.5 122h.3l.1 1.6h-.3zM71.6 119.4l.3 .1v1.5h-.3zM71.9 116.8l.3 .1-.2 1.6-.3-.1zM72.3 114.2l.3 .1-.3 1.6-.3-.1zM72.9 111.7l.3 .1-.4 1.5h-.3zM73.6 109.2l.3 .1-.5 1.5-.3-.1zM74.5 106.7l.3 .1-.6 1.5-.2-.1zM75.6 104.4l.3 .1-.7 1.4-.3-.1zM76.8 102l.3 .2-.8 1.4-.2-.1zM78.2 99.8l.2 .1-.8 1.4-.3-.1zM79.7 97.7l.2 .1-.9 1.3-.2-.1zM81.3 95.6l.3 .2-1.1 1.2-.2-.1zM83.1 93.7l.2 .2-1.1 1.2-.2-.2zM83.8 93l1.2-1.1 .2 .2-1.2 1.1zM85.8 91.2l1.2-1 .2 .2-1.2 1zM87.8 89.6l1.3-1 .2 .3-1.3 .9zM89.9 88.1l1.4-.9 .2 .3-1.4 .8zM92.2 86.7l1.4-.7 .2 .2-1.4 .8zM94.5 85.5l1.5-.6 .1 .2-1.4 .7zM96.9 84.5l1.5-.6 .1 .3-1.5 .6zM99.4 83.6l1.5-.5 .1 .3-1.5 .5zM101.9 82.8l1.5-.3 .1 .3-1.5 .3zM104.4 82.3l1.6-.3 .1 .3-1.6 .3zM107 81.9l1.6-.2 .1 .3-1.6 .2zM109.6 81.6h1.6v.3h-1.5zM112.2 81.6h1.6l-.1 .3h-1.5zM114.8 81.6l1.6 .2-.1 .3-1.6-.2zM117.4 81.9l1.6 .3-.1 .3-1.6-.3zM120 82.3l1.5 .4-.1 .3-1.5-.4zM122.5 82.9l1.5 .5-.1 .3-1.5-.5zM125 83.7l1.5 .6-.1 .2-1.5-.5zM127.5 84.6l1.4 .7-.1 .2-1.4-.6zM129.8 85.7l1.5 .7-.2 .3-1.4-.7zM132.1 86.9l1.4 .9-.1 .2-1.4-.8zM134.4 88.3l1.3 .9-.2 .3-1.3-.9zM136.5 89.8l1.3 1-.2 .2-1.3-.9zM138.5 91.5l1.2 1.1-.2 .2-1.2-1.1zM140.5 93.3l1.1 1.1-.2 .2-1.2-1.1zM142 95.4l.3-.2 1 1.2-.2 .2zM143.7 97.4l.2-.2 1 1.3-.3 .1zM145.2 99.4l.3-.1 .8 1.3-.2 .2zM146.6 101.7l.3-.2 .8 1.4-.3 .2zM147.9 103.9l.2-.1 .7 1.5-.3 .1zM148.9 106.3l.3-.1 .6 1.5-.3 .1zM149.9 108.7l.3-.1 .5 1.6h-.3zM150.7 111.2l.3-.1 .4 1.6h-.3zM151.3 113.7l.3-.1 .3 1.6-.3 .1zM151.7 116.3l.3-.1 .2 1.6-.3 .1zM152 118.9l.3-.1 .1 1.6h-.3zM152.1 121.4h.3v2.2h-.3z"/>
</g>
<path d="M34 208.7h156" fill="none" stroke="#2a4a7a" stroke-width=".2"/>
<g fill="#2a4a7a">
<path d="M32 208l2 .7-2 .7z"/>
<path d="M190 208.7l2-.7v1.4z"/>
</g>
<path d="M34 199.7v11M190 199.7v11" fill="none" stroke="#2a4a7a" stroke-width=".19"/>
<path d="M26 44.3v155.4" fill="none" stroke="#2a4a7a" stroke-width=".2"/>
<g fill="#2a4a7a">
<path d="M25.3 42.3h1.4l-.7 2z"/>
<path d="M26 199.7l.7 2h-1.4z"/>
</g>
<path d="M24 44.3h10M24 199.7h10" fill="none" stroke="#2a4a7a" stroke-width=".19"/>
<path d="M59 38.3h106" fill="none" stroke="#2a4a7a" stroke-width=".2"/>
<g fill="#2a4a7a">
<path d="M57 37.6l2 .7-2 .7z"/>
<path d="M165 38.3l2-.7v1.4z"/>
</g>
<path d="M59 36.3v33M165 36.3v33" fill="none" stroke="#2a4a7a" stroke-width=".19"/>
<g fill="#b3261e">
<path d="M30 121.8h4v.3h-4zM35 121.8h.8v.3h-.8zM36.8 121.8h4v.3h-4zM41.8 121.8h.8v.3h-.8zM43.6 121.8h4v.3h-4zM48.6 121.8h.8v.3h-.8zM50.4 121.8h4v.3h-4zM55.4 121.8h.8v.3h-.8zM57.2 121.8h4v.3h-4zM62.2 121.8h.8v.3h-.8zM64 121.8h4v.3h-4zM69 121.8h.8v.3h-.8zM70.8 121.8h4v.3h-4zM75.8 121.8h.8v.3h-.8zM77.6 121.8h4v.3h-4zM82.6 121.8h.8v.3h-.8zM84.4 121.8h4v.3h-4zM89.4 121.8h.8v.3h-.8zM91.2 121.8h4v.3h-4zM96.2 121.8h.8v.3h-.8zM98 121.8h4v.3h-4zM103 121.8h.8v.3h-.8zM104.8 121.8h4v.3h-4zM109.8 121.8h.8v.3h-.8zM111.6 121.8h4v.3h-4zM116.6 121.8h.8v.3h-.8zM118.4 121.8h4v.3h-4zM123.4 121.8h.8v.3h-.8zM125.2 121.8h4v.3h-4zM130.2 121.8h.8v.3h-.8zM132 121.8h4v.3h-4zM137 121.8h.8v.3h-.8zM138.8 121.8h4v.3h-4zM143.8 121.8h.8v.3h-.8zM145.6 121.8h4v.3h-4zM150.6 121.8h.8v.3h-.8zM152.4 121.8h4v.3h-4zM157.4 121.8h.8v.3h-.8zM159.2 121.8h4v.3h-4zM164.2 121.8h.8v.3h-.8zM166 121.8h4v.3h-4zM171 121.8h.8v.3h-.8zM172.8 121.8h4v.3h-4zM177.8 121.8h.8v.3h-.8zM179.6 121.8h4v.3h-4zM184.6 121.8h.8v.3h-.8zM186.4 121.8h4v.3h-4zM191.4 121.8h.8v.3h-.8zM193.2 121.8h.8v.3h-.8z"/>
<path d="M30 56.9h4v.3h-4zM35 56.9h.8v.3h-.8zM36.8 56.9h4v.3h-4zM41.8 56.9h.8v.3h-.8zM43.6 56.9h4v.3h-4zM48.6 56.9h.8v.3h-.8zM50.4 56.9h4v.3h-4zM55.4 56.9h.8v.3h-.8zM57.2 56.9h4v.3h-4zM62.2 56.9h.8v.3h-.8zM64 56.9h4v.3h-4zM69 56.9h.8v.3h-.8zM70.8 56.9h4v.3h-4zM75.8 56.9h.8v.3h-.8zM77.6 56.9h4v.3h-4zM82.6 56.9h.8v.3h-.8zM84.4 56.9h4v.3h-4zM89.4 56.9h.8v.3h-.8zM91.2 56.9h4v.3h-4zM96.2 56.9h.8v.3h-.8zM98 56.9h4v.3h-4zM103 56.9h.8v.3h-.8zM104.8 56.9h4v.3h-4zM109.8 56.9h.8v.3h-.8zM111.6 56.9h4v.3h-4zM116.6 56.9h.8v.3h-.8zM118.4 56.9h4v.3h-4zM123.4 56.9h.8v.3h-.8zM125.2 56.9h4v.3h-4zM130.2 56.9h.8v.3h-.8zM132 56.9h4v.3h-4zM137 56.9h.8v.3h-.8zM138.8 56.9h4v.3h-4zM143.8 56.9h.8v.3h-.8zM145.6 56.9h4v.3h-4zM150.6 56.9h.8v.3h-.8zM152.4 56.9h4v.3h-4zM157.4 56.9h.8v.3h-.8zM159.2 56.9h4v.3h-4zM164.2 56.9h.8v.3h-.8zM166 56.9h4v.3h-4zM171 56.9h.8v.3h-.8zM172.8 56.9h4v.3h-4zM177.8 56.9h.8v.3h-.8zM179.6 56.9h4v.3h-4zM184.6 56.9h.8v.3h-.8zM186.4 56.9h4v.3h-4zM191.4 56.9h.8v.3h-.8zM193.2 56.9h.8v.3h-.8z"/>
</g>
<path d="M256.7 67a78 78 0 0 1 49.1-22.7v155.4a78 78 0 0 1-67-50.7 78 78 0 0 1 17.9-82z" fill="#dcdee0"/>
<path d="M256.7 67a78 78 0 0 1 49.1-22.7v155.4a78 78 0 0 1-67-50.7 78 78 0 0 1 17.9-82z" fill="none" stroke="#161616" stroke-width=".4"/>
<g fill="#161616">
<path d="M305.2 44.3h1.1v155.4h-1.1z"/>
<path d="M302.1 166.5l1.3 .3v.3l-1.4-.3zM299.7 165.9l1.4 .4-.1 .3-1.3-.4zM297.4 165.2l1.4 .4-.1 .3-1.3-.4zM295.2 164.4v.2l.1-.2 1.2 .5-.1 .3-1.3-.5zM293 163.5l.3 .1-.1 .1v-.1l1.1 .4-.1 .3-1.3-.6zM290.9 162.4l.4 .2-.1 .2 .1-.2 .8 .4-.1 .3-1.3-.6zM288.8 161.2l.6 .4-.1 .1 .1-.1 .6 .3-.2 .3-1.2-.7zM286.7 160l.8 .5-.1 .1 .1-.1 .4 .2-.1 .3-1.2-.8zM284.8 158.6l.9 .7-.1 .1 .1-.1 .2 .1-.2 .3-1.1-.9zM282.9 157.1l1 .9-.1 .1 .2-.1-.2 .2-1.1-.9zM281.1 155.5l1 1-.2 .2-1-.9zM279.2 154.1l.2-.2 1 1-.2 .2zM277.5 152.3l.3-.2 .9 1.1-.2 .2zM276 150.5l.2-.2-.1 .1 .1-.1 .9 1.1-.2 .2zM274.5 148.5l.3-.1 .1 .2h-.1l.1-.1 .7 1-.2 .2zM273.2 146.5l.3-.1 .2 .4h-.1l.1-.1 .5 .8-.2 .2zM272 144.5l.2-.2 .3 .6-.1 .1 .1-.1 .4 .6-.2 .2zM270.9 142.3l.2-.1 .4 .8h-.1h.1l.3 .5-.3 .1zM269.8 140.2l.3-.2 .4 1-.1 .1 .1-.1 .2 .3-.3 .1zM269 137.9l.2-.1 .5 1.2-.2 .1h.2l-.2 .1zM268.2 135.6h.3l.4 1.3-.3 .1zM267.5 133.3h.3l.4 1.3-.3 .1zM267 131l.3-.1 .3 1.4-.3 .1zM266.6 128.6h.3l.2 1.3-.3 .1zM266.3 126.2h.3v.2h-.2h.2l.1 1.2h-.3zM266.1 123.8h.3v.4h-.1h.1l.1 1h-.3zM266.1 121.4h.3v.6h-.2h.2v.8h-.3zM266.2 119h.3l-.1 .8h-.1h.1v.6h-.3zM266.4 116.6h.3l-.1 1h-.2h.2v.4h-.3zM266.8 114.2l.3 .1-.2 1.2h-.2h.2l-.1 .2-.3-.1zM267.2 111.9h.3l-.3 1.4-.3-.1zM267.8 109.5l.3 .1-.4 1.4-.2-.1zM268.5 107.2l.3 .1-.4 1.4-.3-.1zM269.4 105l.2 .1-.4 1.3-.3-.1zM270.3 102.8l.3 .1h-.2l.1 .1-.5 1.2-.2-.2zM271.4 100.6l.3 .1-.2 .3-.1-.1 .1 .1-.5 1-.2-.1zM272.6 98.5l.2 .2-.3 .4-.1-.1 .1 .1-.4 .8-.2-.2zM273.9 96.5l.2 .1-.4 .7-.1-.1h.1l-.4 .6-.2-.1zM275.2 94.5l.3 .2-.6 .8-.1-.1h.1l-.2 .4-.3-.2zM276.7 92.6l.3 .2-.8 .9-.1-.1 .1 .1-.1 .2-.3-.2zM278.3 90.8l.2 .2-.9 1-.1-.1 .1 .1-.2-.1zM280 89.1l.2 .2-1 1-.2-.2zM280.7 88.4l1.1-.9 .2 .2-1.1 .9zM282.5 86.8l1.1-.9 .2 .2-1.1 .9zM284.4 85.3l1.2-.8 .1 .2-.1-.1 .1 .1-1.1 .8zM286.4 83.9l1.2-.8 .1 .3-.2 .1-.1-.1 .1 .1-.9 .7zM288.4 82.6l1.2-.7 .2 .3-.4 .2-.1-.1 .1 .1-.8 .5zM290.5 81.4l1.3-.6 .1 .3-.6 .3-.1-.2 .1 .2-.6 .3zM292.7 80.4l1.3-.6 .1 .3-.9 .3v-.1l.1 .1-.5 .2zM294.9 79.4l1.3-.5 .1 .3-1 .4-.1-.2 .1 .2-.3 .1zM297.1 78.6l1.4-.5 .1 .3-1.3 .4v-.1l-.1 .1zM299.4 77.8l1.4-.3 .1 .3-1.4 .3zM301.8 77.3l1.3-.3 .1 .3-1.4 .2zM304.1 76.8l1.4-.2 .1 .3-1.4 .2zM305.6 77.4h.3v1.4h-.3zM305.6 79.8h.3v1.4h-.3zM305.6 82.2h.3v1.4h-.3zM305.6 84.6h.3v1.4h-.3zM305.6 87h.3v1.4h-.3zM305.6 89.4h.3v1.4h-.3zM305.6 91.8h.3v1.4h-.3zM305.6 94.2h.3v1.4h-.3zM305.6 96.6h.3v1.4h-.3zM305.6 99h.3v1.4h-.3zM305.6 101.4h.3v1.4h-.3zM305.6 103.8h.3v1.4h-.3zM305.6 106.2h.3v1.4h-.3zM305.6 108.6h.3v1.4h-.3zM305.6 111h.3v1.4h-.3zM305.6 113.4h.3v1.4h-.3zM305.6 115.8h.3v1.4h-.3zM305.6 118.2h.3v1.4h-.3zM305.6 120.6h.3v1.4h-.3zM305.6 123h.3v1.4h-.3zM305.6 125.4h.3v1.4h-.3zM305.6 127.8h.3v1.4h-.3zM305.6 130.2h.3v1.4h-.3zM305.6 132.6h.3v1.4h-.3zM305.6 135h.3v1.4h-.3zM305.6 137.4h.3v1.4h-.3zM305.6 139.8h.3v1.4h-.3zM305.6 142.2h.3v1.4h-.3zM305.6 144.6h.3v1.4h-.3zM305.6 147h.3v1.4h-.3zM305.6 149.4h.3v1.4h-.3zM305.6 151.8h.3v1.4h-.3zM305.6 154.2h.3v1.4h-.3zM305.6 156.6h.3v1.4h-.3zM305.6 159h.3v1.4h-.3zM305.6 161.4h.3v1.4h-.3zM305.6 163.8h.3v1.4h-.3zM304.4 167l1.4 .2v.1h-.2v-1.1h.3v1.3l-1.5-.2z"/>
</g>
<path d="M305.2 44.3h1.1v155.4h-1.1z" fill="none" stroke="#161616" stroke-width=".3"/>
<path d="M318.2 44.3a78 78 0 0 1 71.8 77.7 78 78 0 0 1-71.8 77.7z" fill="#dcdee0"/>
<path d="M318.2 44.3a78 78 0 0 1 71.8 77.7 78 78 0 0 1-71.8 77.7z" fill="none" stroke="#161616" stroke-width=".4"/>
<g fill="#161616">
<path d="M317.7 44.3h1.1v155.4h-1.1z"/>
<path d="M320.6 166.8l1.3-.3 .1 .3-1.4 .3zM322.9 166.3l1.4-.4v.3l-1.3 .4zM325.2 165.6l1.4-.4v.3l-1.3 .4zM327.5 164.9l1.2-.5 .1 .2v-.2l.1 .3-1.3 .5zM329.7 164l1-.4 .1 .1-.1-.1 .3-.1 .1 .2-1.3 .6zM331.9 163l.8-.4 .1 .2-.1-.2 .4-.2 .2 .3-1.3 .6zM334 161.9l.6-.3 .1 .1-.1-.1 .6-.4 .2 .3-1.2 .7zM336.1 160.7l.4-.2 .1 .1-.1-.1 .8-.5 .1 .2-1.2 .8zM338.1 159.4l.2-.1 .1 .1-.1-.1 .9-.7 .2 .2-1.2 .9zM340 158l.1 .1v-.1l1-.9 .2 .2-1.1 .9zM341.9 156.5l1-1 .2 .3-1 .9zM344.6 153.9l.2 .2-1 1-.2-.2zM346.2 152.1l.3 .2-1 1.1-.2-.2zM347.8 150.3l.2 .2-.9 1.1-.2-.2 .9-1.1 .1 .1zM349.2 148.4l.3 .1-.9 1.2-.2-.2 .7-1 .1 .1h-.1zM350.5 146.4l.3 .1-.8 1.2-.2-.2 .5-.8 .1 .1h-.1zM351.8 144.3l.2 .2-.7 1.2-.2-.2 .3-.6 .2 .1-.2-.1zM352.9 142.2l.2 .1-.6 1.3-.3-.1 .3-.5h.1h-.1zM353.9 140l.2 .2-.5 1.2-.3-.1 .2-.3 .1 .1-.2-.1zM354.8 137.8l.2 .1-.5 1.3-.2-.1h.1l-.1-.1zM355.5 135.6h.3l-.4 1.4-.3-.1zM356.2 133.3h.3l-.4 1.4-.3-.1zM356.7 130.9l.3 .1-.3 1.4-.3-.1zM357.1 128.6h.3l-.2 1.4-.3-.1zM357.4 126.2h.3l-.2 1.4h-.2l.1-1.2h.1h-.1zM357.6 123.8h.3l-.1 1.4h-.3l.1-1h.1h-.1zM357.6 121.4h.3v1.4h-.3v-.8h.2h-.2zM357.5 119h.3l.1 1.4h-.3v-.6h.1h-.1zM357.3 116.6h.3l.1 1.4h-.3v-.4h.1h-.1zM356.9 114.3l.3-.1 .3 1.4-.3 .1-.1-.2h.2h-.2zM356.5 111.9h.3l.3 1.3-.3 .1zM355.9 109.6l.3-.1 .3 1.4-.3 .1zM355.2 107.3l.3-.1 .4 1.4-.3 .1zM354.3 105.1l.3-.1 .5 1.3-.3 .1zM353.4 102.9l.3-.1 .5 1.2-.2 .2-.6-1.2 .2-.1zM352.3 100.7l.3-.1 .6 1.3-.2 .1-.5-1 .1-.1-.1 .1zM351.2 98.7l.2-.2 .7 1.2-.2 .2-.5-.8 .2-.1-.2 .1zM349.9 96.6l.2-.1 .8 1.2-.2 .1-.4-.6h.1l-.1 .1zM348.5 94.7l.3-.2 .8 1.1-.3 .2-.2-.4h.1l-.1 .1zM347 92.8l.3-.2 .8 1.1-.2 .2-.1-.2 .1-.1-.1 .1zM345.4 91l.3-.2 .9 1.1-.2 .1 .1-.1-.1 .1zM343.8 89.3l.2-.2 1 1-.2 .2zM342.2 87.5l1.1 .9-.2 .2-1.1-.9zM340.4 85.9l1.1 .9-.2 .2-1.1-.9zM338.4 84.5l1.2 .8-.2 .2-1.1-.8 .1-.1-.1 .1zM336.4 83.1l1.2 .8-.2 .3-.9-.7 .1-.1-.1 .1-.2-.1zM334.4 81.9l1.2 .7-.2 .3-.8-.5 .1-.1-.1 .1-.4-.2zM332.2 80.8l1.3 .6-.2 .3-.6-.3 .1-.2-.1 .2-.6-.3zM330 79.8l1.3 .6-.1 .2-.5-.2 .1-.1-.1 .1-.8-.3zM327.8 78.9l1.3 .5-.1 .3-.3-.1 .1-.2-.1 .2-1-.4zM325.5 78.1l1.4 .5-.1 .2-.1-.1v.1l-1.3-.4zM323.2 77.5l1.4 .3-.1 .3-1.4-.3zM320.9 77l1.3 .3v.2l-1.4-.2zM318.5 76.6l1.4 .2-.1 .3-1.4-.2zM318.1 77.4h.3v1.4h-.3zM318.1 79.8h.3v1.4h-.3zM318.1 82.2h.3v1.4h-.3zM318.1 84.6h.3v1.4h-.3zM318.1 87h.3v1.4h-.3zM318.1 89.4h.3v1.4h-.3zM318.1 91.8h.3v1.4h-.3zM318.1 94.2h.3v1.4h-.3zM318.1 96.6h.3v1.4h-.3zM318.1 99h.3v1.4h-.3zM318.1 101.4h.3v1.4h-.3zM318.1 103.8h.3v1.4h-.3zM318.1 106.2h.3v1.4h-.3zM318.1 108.6h.3v1.4h-.3zM318.1 111h.3v1.4h-.3zM318.1 113.4h.3v1.4h-.3zM318.1 115.8h.3v1.4h-.3zM318.1 118.2h.3v1.4h-.3zM318.1 120.6h.3v1.4h-.3zM318.1 123h.3v1.4h-.3zM318.1 125.4h.3v1.4h-.3zM318.1 127.8h.3v1.4h-.3zM318.1 130.2h.3v1.4h-.3zM318.1 132.6h.3v1.4h-.3zM318.1 135h.3v1.4h-.3zM318.1 137.4h.3v1.4h-.3zM318.1 139.8h.3v1.4h-.3zM318.1 142.2h.3v1.4h-.3zM318.1 144.6h.3v1.4h-.3zM318.1 147h.3v1.4h-.3zM318.1 149.4h.3v1.4h-.3zM318.1 151.8h.3v1.4h-.3zM318.1 154.2h.3v1.4h-.3zM318.1 156.6h.3v1.4h-.3zM318.1 159h.3v1.4h-.3zM318.1 161.4h.3v1.4h-.3zM318.1 163.8h.3v1.4h-.3zM318.1 166.2h.3v1.1h-.2v-.1l1.4-.2v.3l-1.5 .2z"/>
</g>
<path d="M317.7 44.3h1.1v155.4h-1.1z" fill="none" stroke="#161616" stroke-width=".3"/>
<path d="M234 208.7h156" fill="none" stroke="#2a4a7a" stroke-width=".2"/>
<g fill="#2a4a7a">
<path d="M232 208l2 .7-2 .7z"/>
<path d="M390 208.7l2-.7v1.4z"/>
</g>
<path d="M234 199.7v11M390 199.7v11" fill="none" stroke="#2a4a7a" stroke-width=".19"/>
<path d="M306.3 38.3h11.4" fill="none" stroke="#2a4a7a" stroke-width=".2"/>
<g fill="#2a4a7a">
<path d="M304.3 37.6l2 .7-2 .7z"/>
<path d="M317.7 38.3l2-.7v1.4z"/>
</g>
<path d="M306.3 36.3v8M317.7 36.3v8" fill="none" stroke="#2a4a7a" stroke-width=".19"/>
<g font-size="4.2" fill="#161616">
<text x="10" y="14">PLAN AND UNDERSIDE</text>
<text x="361.8" y="14">عاقلاو يقفأل ا طقسملا</text>
</g>
<g font-size="2.9" fill="#161616">
<text x="14" y="27">PLAN (looking down)</text>
<text x="180.8" y="27">يقفأل ا طقسملا</text>
<text x="222" y="27">UNDERSIDE (looking up)</text>
<text x="390.9" y="27">لفسأل ا نم</text>
</g>
<g font-size="2.9" fill="#b3261e">
<text x="257.4" y="238.4">Approved by Sabry 25 Nov 2026. Production review pending. Not engineered</text>
<text x="270.6" y="243.2">سدنهم ريغ ،عينصتلا ةعجارم راظتناب ،٢٠٢٦ ربمفون ٢٥ يربس نم دمتعم</text>
</g>
<g font-size="2.6" fill="#b3261e">
<text x="12" y="58">E</text>
<text x="196" y="58">E</text>
<text x="12" y="123">D</text>
<text x="196" y="123">D</text>
</g>
<g font-size="2.6" fill="#161616">
<text x="230" y="251">OBJ-201 Planter, plant stand, disc base and two plates</text>
<text x="367.6" y="254.4">نيحولو ةيرئاد ةدعاقب تاتابن لماح</text>
</g>
<g font-size="2.4" fill="#2a4a7a">
<text x="105.8" y="37.2">hole Ø204</text>
<text x="307.8" y="37.2">22 gap</text>
<text x="25" y="124.3" transform="rotate(-90 25 124.3)">299</text>
<text x="109.7" y="207.7">300</text>
<text x="309.7" y="207.7">300</text>
</g>
<g font-size="2.3" fill="#161616">
<text x="322" y="261">SCALE 1:1.8 UNITS mm</text>
<text x="393.8" y="264">ةدحولاو سايقملا</text>
<text x="230" y="283">DATE 12 Nov 2026 SHEET 3 / 10</text>
<text x="304.6" y="286">ةقرولا ،خيراتلا</text>
<text x="322" y="283">REV 2</text>
<text x="401.7" y="286">ةعجارملا</text>
</g>
<g font-size="2.1" fill="#161616">
<text x="230" y="261">SIZE Ø300 x 400 mm (proposal)</text>
<text x="298.2" y="263.7">(حرتقم) يلكلا ساقملا</text>
<text x="322" y="272">FINISH Brushed stainless (no paint)</text>
<text x="386.4" y="274.7">شوربم سلناتس :بيطشتلا</text>
</g>
<g font-size="2" fill="#161616">
<text x="230" y="272">MATERIAL Stainless sheet 2 mm (proposal), folded</text>
<text x="288.7" y="274.6">ينث ،(حرتقم) مم ٢ سلناتس :ةماخلا</text>
</g>
<text font-size="1.8" fill="#b3261e" x="34" y="215">Red dash-dot: cut planes D-D (y 0) and E-E (y 125), see sheet 5.</text>
<g font-size="1.8" fill="#7a7a7a">
<text x="34" y="218.7">Dashed circles: pot stand-in rim Ø200 and base Ø155 (not ours). Shelf fl anges lie below the top disc.</text>
<text x="234" y="218.7">The stand rests on the two base fl anges. Dashed: shelf fl anges above. No feet, no levelling.</text>
<text x="234" y="222.7">Footprint is the base fl ange pair; the centre strip between the plates is open to the fl oor.</text>
</g>
</svg>
